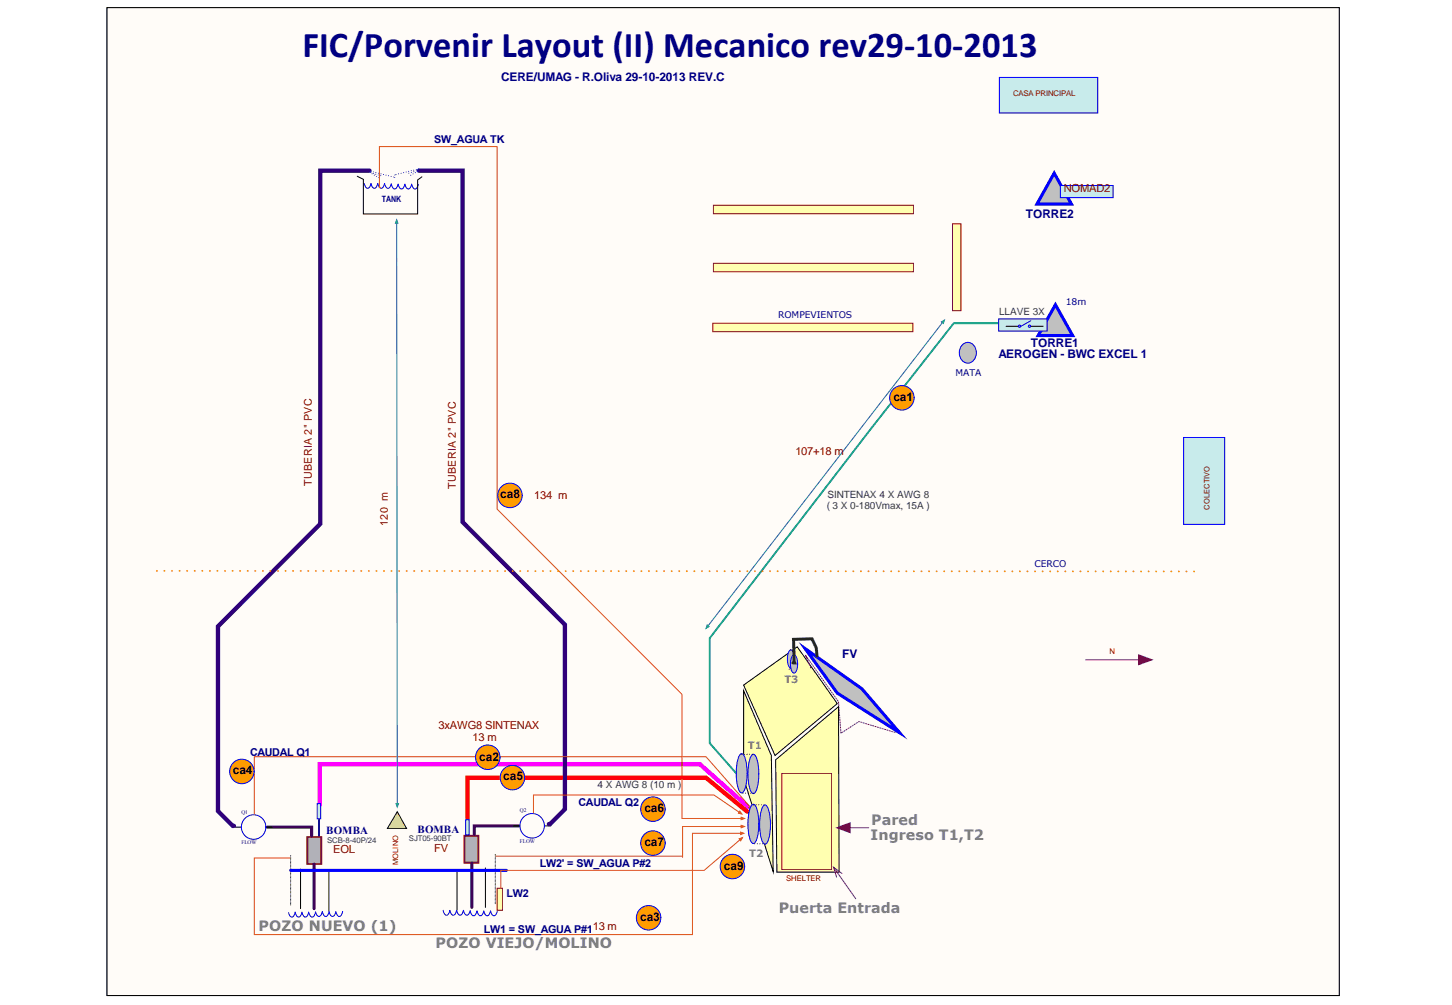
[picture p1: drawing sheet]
<svg xmlns="http://www.w3.org/2000/svg" width="289mm" height="200mm" viewBox="0 0 289 200" stroke-linecap="round" stroke-linejoin="round" font-family="sans-serif">
<path d="M21.3 1.5h245.2v196.6h-245.2z" fill="#fffcf8" stroke="#000" stroke-width=".2"/>
<path d="M63.6 160.2v-8.1h75.7l9.6 8.6" fill="none" stroke="#f0f" stroke-width=".86"/>
<path d="M148.7 161.6l-8.2-6.8h-47.5v8.1" fill="none" stroke="#f00" stroke-width=".86"/>
<path d="M148 136.4l10.6-7.7 8 11.3-12.4 10.4z" fill-rule="evenodd" fill="#ffffb0" stroke="#000" stroke-width=".2"/>
<g fill="#c0c0c0" stroke="#00f" stroke-width=".61">
<path d="M209.8 34.5l3.4 6.1h-6.9z"/>
<path d="M210 60.6l3.4 6.2h-6.8z"/>
</g>
<path d="M211 36.9h10.5v2.4h-10.5z" fill="#c8ebeb" stroke="#00f" stroke-width=".2"/>
<path d="M160.2 129.1l11.3 8 7.5 8.7-12.4-7.8z" fill-rule="evenodd" fill="#c0c0c0" stroke="#00f" stroke-width=".61"/>
<path d="M161.3 132.9l-1.1-2.6 6.6 9.4 .5 6.2 3.6-2.3 7.4 2.2" fill="none" stroke="#800080" stroke-width=".2" stroke-dasharray=".2 .2"/>
<path d="M199.6 64.3h-9.8l-16.7 21.3-31.9 41.4v20.9l5.4 6.2" fill="none" stroke="#00a36e" stroke-width=".37"/>
<path d="M204.6 64.6h3.4" fill="none" stroke="#000" stroke-width=".37"/>
<path d="M198.7 63.5h9.7v2.4h-9.7z" fill="#c8ebeb" stroke="#00f" stroke-width=".2"/>
<path d="M63.5 161.2v5.6" fill="none" stroke="#000080" stroke-width=".37"/>
<path d="M61.2 166.6h2.7v5.4h-2.7z" fill="#acb1a2" stroke="#800000" stroke-width=".37"/>
<path d="M46.8 164.6h1.2M52.9 164.6h1.3M57.8 170.3v9.8M59.8 173v7.8M65.4 173.5v7.8" fill="none" stroke="#000" stroke-width=".2"/>
<g fill="none" stroke="#00f" stroke-width=".2">
<path d="M58.7 181.5v.4a.58 .58 0 0 1-.4 .5 .58 .58 0 0 1-.6-.1l-.3-.7M60.1 181.5l-.1 .4a.58 .58 0 0 1-.3 .5 .58 .58 0 0 1-.6-.1l-.3-.7M61.4 181.5l-.1 .4a.57 .57 0 0 1-.3 .5 .57 .57 0 0 1-.6-.1l-.3-.7M62.8 181.5l-.1 .4a.58 .58 0 0 1-.3 .5 .58 .58 0 0 1-.6-.1l-.3-.7M64.1 181.4l-.1 .3a.58 .58 0 0 1-.3 .6 .58 .58 0 0 1-.6-.1l-.3-.7M65.5 181.4l-.1 .3a.58 .58 0 0 1-.3 .6 .58 .58 0 0 1-.6-.1l-.3-.7M66.8 181.4l-.1 .3a.58 .58 0 0 1-.3 .6 .58 .58 0 0 1-.6-.1l-.3-.7M68.2 181.4l-.1 .3a.58 .58 0 0 1-.3 .6 .58 .58 0 0 1-.6-.1l-.3-.7"/>
<circle cx="50.5" cy="164.6" r="2.44"/>
</g>
<path d="M53.2 164.6h8.8v1.7M62.5 172v8.8" fill="none" stroke="#400040" stroke-width=".61"/>
<path d="M187.8 63.8l-47.2 61.1" fill="none" stroke="#0075ad" stroke-width=".2"/>
<g fill="#0075ad" stroke="#0075ad" stroke-width=".2">
<path d="M140.7 124.4l.4 .3-.6 .4z"/>
<path d="M187.3 64.1l.6-.4-.2 .7z"/>
</g>
<path d="M92.4 166.3h2.8v5.4h-2.8z" fill="#acb1a2" stroke="#800000" stroke-width=".37"/>
<path d="M71.1 35.1l1.2 .6v6.9h10.8v-6.8l.9-.6M90.9 173.2v7.9M96.6 172.7v7.9M98.5 170v9.9M102.2 164.4h1.3M108.4 164.4h1.2" fill="none" stroke="#000" stroke-width=".2"/>
<g fill="none" stroke="#00f" stroke-width=".2">
<path d="M72.5 36.5a.93 .93 0 0 0 .7 1 1.07 1.07 0 0 0 .6-.9M73.8 36.5a.93 .93 0 0 0 .7 1 1.08 1.08 0 0 0 .6-.9M75.2 36.5a.93 .93 0 0 0 .7 1 1.07 1.07 0 0 0 .6-.9M76.5 36.5a.93 .93 0 0 0 .7 1 1.07 1.07 0 0 0 .6-.9M77.9 36.6a.94 .94 0 0 0 .7 1 1.08 1.08 0 0 0 .6-.9M79.2 36.6a.94 .94 0 0 0 .7 1 1.07 1.07 0 0 0 .6-.9M80.6 36.6a.94 .94 0 0 0 .7 1 1.07 1.07 0 0 0 .6-.9M81.9 36.6a.94 .94 0 0 0 .7 1 1.08 1.08 0 0 0 .6-.9M88.2 181.2a.94 .94 0 0 0 .7 1 1.07 1.07 0 0 0 .6-1M89.5 181.2a.94 .94 0 0 0 .7 1 1.08 1.08 0 0 0 .6-1M90.9 181.2a.94 .94 0 0 0 .7 1 1.07 1.07 0 0 0 .6-1M92.2 181.2a.94 .94 0 0 0 .7 1 1.07 1.07 0 0 0 .6-1"/>
<path d="M93.6 181.3a.93 .93 0 0 0 .7 1 1.07 1.07 0 0 0 .6-.9M94.9 181.3a.93 .93 0 0 0 .7 1 1.07 1.07 0 0 0 .6-.9M96.3 181.3a.93 .93 0 0 0 .7 1 1.07 1.07 0 0 0 .6-.9M97.6 181.3a.93 .93 0 0 0 .7 1 1.07 1.07 0 0 0 .6-.9"/>
<circle cx="105.9" cy="164.4" r="2.44"/>
</g>
<path d="M93.9 171.8v8.8M103.2 164.4h-8.8v1.7" fill="none" stroke="#400040" stroke-width=".61"/>
<path d="M75.7 37.3h-.2v-8.1h23.4v72.1l36.8 36.9v24.7h12.3M98.7 170.4h37.1" fill="none" stroke="#de4f16" stroke-width=".2"/>
<path d="M57.8 173.2h43" fill="none" stroke="#00f" stroke-width=".61"/>
<path d="M73.5 34h-9.8v70.3l-20.3 20.4v36.7l2.9 3h.3M83.3 34h8.8v69.9l20.3 20.4v36.8l-2.9 2.9h-.3" fill="none" stroke="#30007b" stroke-width=".86"/>
<path d="M73.8 34.3l2.4 .8M73.8 34.1l4.9 1.2h-.3M74 34.6l1.7 1M83.1 34.1l-1.7 1M83.3 33.8l-2.4 .8M83.3 33.6l-4.9 1.2h.3" fill="none" stroke="#00f" stroke-width=".2" stroke-dasharray="0 .5"/>
<path d="M147.5 162.7l.6 .2-.6 .2z" fill="#de4f16" stroke="#de4f16" stroke-width=".2"/>
<g fill="#c8ebeb" stroke="#00f" stroke-width=".2">
<path d="M92.7 163.1h.7v3.1h-.7z"/>
<path d="M63.1 160h.7v3h-.7z"/>
</g>
<path d="M106.2 161.8v-3.6h35.9l5.4 3.7M147.8 165.9h-10v20.1h-87.2v-15.2h7.1M148 164.5h-12.2v6.1M149.6 160.9l-9.1-10.3h-89.9v11.4" fill="none" stroke="#de4f16" stroke-width=".2"/>
<g fill="#de4f16" stroke="#de4f16" stroke-width=".2">
<path d="M147.2 161.4l.4 .6-.7-.2z"/>
<path d="M149.1 160.7l.3-.3 .3 .7z"/>
<path d="M147.5 164.3l.6 .2-.6 .2z"/>
<path d="M147.4 165.6l.6 .3-.6 .2z"/>
</g>
<path d="M78.9 43.9l.2 116.5" fill="none" stroke="#0075ad" stroke-width=".2"/>
<g fill="#0075ad" stroke="#0075ad" stroke-width=".2">
<path d="M78.8 160h.5l-.2 .6z"/>
<path d="M78.9 43.7l.3 .7h-.5z"/>
</g>
<path d="M235.5 87.1h8.2v17.3h-8.2z" fill="#c8ebeb" stroke="#00f" stroke-width=".2"/>
<path d="M216 131.3h12.5" fill="none" stroke="#7d0089" stroke-width=".2"/>
<path d="M226.6 130.3l2.7 1-2.7 1z" fill="#7d0089" stroke="#7d0089" stroke-width=".2"/>
<path d="M198.9 15.4h19.5v7.1h-19.5z" fill="#c8ebeb" stroke="#00f" stroke-width=".2"/>
<path d="M79.1 161.6l1.8 3.3h-3.8z" fill="#e7ec73" stroke="#080d02" stroke-width=".2"/>
<g fill="#ffffb0" stroke="#800000" stroke-width=".2">
<path d="M189.5 44.5h1.7v17.3h-1.7z"/>
<path d="M141.8 64.3h39.8v1.7h-39.8z"/>
<path d="M142 52.4h39.8v1.7h-39.8z"/>
<path d="M142 40.9h39.8v1.6h-39.8z"/>
</g>
<path d="M191.4 68.7a1.6 1.6 0 0 1 1.7-.5 1.6 1.6 0 0 1 1.1 1.5 1.9 1.9 0 0 1-2.1 2.5 2.26 2.26 0 0 1-.7-3.5z" fill="#c0c0c0" stroke="#00f" stroke-width=".2"/>
<path d="M237.6 113.7l-207.7-.1" fill="none" stroke="#fd8300" stroke-width=".37" stroke-dasharray="0 1.5"/>
<path d="M200.2 64.9h2.5M205.1 64.9h2.5" fill="none" stroke="#000" stroke-width=".2"/>
<g fill="none" stroke="#00f" stroke-width=".2">
<path d="M205.1 63.8l-2 1.1"/>
<circle cx="202.9" cy="64.9" r=".22"/>
<circle cx="204.8" cy="64.9" r=".22"/>
</g>
<g fill="#ff9c00" stroke="#00f" stroke-width=".2">
<circle cx="48.1" cy="153.5" r="2.43"/>
<circle cx="129.1" cy="182.7" r="2.43"/>
<circle cx="97.1" cy="150.7" r="2.44"/>
<circle cx="179.5" cy="79.2" r="2.43"/>
<circle cx="101.5" cy="98.6" r="2.44"/>
<circle cx="129.9" cy="161" r="2.44"/>
<circle cx="129.9" cy="167.8" r="2.44"/>
<circle cx="102" cy="154.8" r="2.44"/>
</g>
<path d="M98.9 176.8h1.1v4.4h-1.1z" fill="#ffffb0" stroke="#800000" stroke-width=".2"/>
<circle cx="145.7" cy="172.5" r="2.43" fill="#ff9c00" stroke="#00f" stroke-width=".2"/>
<g fill="#ffffb0" stroke="#000" stroke-width=".2">
<path d="M154.3 151.2l12.5-10.5 .2 32.9h-12.4z" fill-rule="evenodd"/>
<path d="M148 137.5l5.5 12.9 .4 23.1-5.9-18.6z" fill-rule="evenodd"/>
</g>
<g fill="#c0c0c0" stroke="#00f" stroke-width=".2">
<path d="M152 160.3l.2-.1a1.64 1.64 0 0 1 .9 1.5 10.9 10.9 0 0 1-.4 5.9l-.5 .4a1.64 1.64 0 0 1-.8-1.4 10.9 10.9 0 0 1 .4-6z"/>
<path d="M149.7 160.2l.2-.1a1.64 1.64 0 0 1 .9 1.4 10.8 10.8 0 0 1-.4 6l-.5 .4a1.64 1.64 0 0 1-.8-1.5 10.8 10.8 0 0 1 .3-5.9z"/>
</g>
<path d="M149.9 160.2h2.4v-.1M152.3 167.9h-2.5" fill="none" stroke="#000" stroke-width=".2" stroke-dasharray="0 .5"/>
<path d="M147.6 166.8l-7.5 6.4h-40.4v3.6" fill="none" stroke="#de4f16" stroke-width=".2"/>
<path d="M147.1 167l.6-.3-.3 .6z" fill="#de4f16" stroke="#de4f16" stroke-width=".2"/>
<g fill="#c0c0c0" stroke="#00f" stroke-width=".2">
<path d="M149.7 150.2l.2-.1a1.64 1.64 0 0 1 .9 1.5 10.8 10.8 0 0 1-.4 6l-.5 .4a1.64 1.64 0 0 1-.8-1.5 10.8 10.8 0 0 1 .3-6z"/>
<path d="M147.3 150.1l.3-.1a1.64 1.64 0 0 1 .8 1.5 10.8 10.8 0 0 1-.3 5.9l-.5 .4a1.64 1.64 0 0 1-.9-1.4 10.8 10.8 0 0 1 .4-6z"/>
</g>
<path d="M147.6 150.1h2.3v-.1M149.9 157.9h-2.4" fill="none" stroke="#000" stroke-width=".2" stroke-dasharray="0 .5"/>
<path d="M157.2 129.4l.2-.1a2.21 2.21 0 0 1 .7 2.4 1.26 1.26 0 0 1-.7 1.3 2.21 2.21 0 0 1-.7-2.4z" fill="#c0c0c0" stroke="#00f" stroke-width=".2"/>
<path d="M157.3 129.3l.8 .8-.2-.1M157.9 133.8l-.9-.6" fill="none" stroke="#000" stroke-width=".2" stroke-dasharray="0 .5"/>
<path d="M157.8 130.4l.2-.1a2.21 2.21 0 0 1 .7 2.4 1.26 1.26 0 0 1-.7 1.3 2.21 2.21 0 0 1-.7-2.4z" fill="#c0c0c0" stroke="#00f" stroke-width=".2"/>
<path d="M162.6 130.6l-.2-1.6-.8-1.9-3.7 .2 .1 4.3 .1 .3h-.3" fill="none" stroke="#164f3b" stroke-width=".61"/>
<path d="M167.2 164.7h5.7" fill="none" stroke="#7d0089" stroke-width=".2"/>
<path d="M166.5 164.7l2.7-.9v1.9z" fill="#7d0089" stroke="#7d0089" stroke-width=".2"/>
<path d="M155.6 153.9h9.9v19.2h-9.9z" fill="#ffffb0" stroke="#800000" stroke-width=".2"/>
<path d="M165.9 172.6l4.4 6.3M167.5 173.8l-1.6-1.2 .6 2" fill="none" stroke="#7d0089" stroke-width=".2"/>
<text font-size="7.3" fill="#000080" x="60.2" y="11.4">FIC/Porvenir Layout (II) Mecanico rev29-10-2013</text>
<g font-size="2.9" fill="#808080">
<text x="173.2" y="167.1">Ingreso T1,T2</text>
<text x="173.3" y="164.3">Pared</text>
<text x="51.5" y="185.3">POZO NUEVO (1)</text>
<text x="155" y="181.7">Puerta Entrada</text>
<text x="86.7" y="188.7">POZO VIEJO/MOLINO</text>
</g>
<g font-size="2.4" fill="#000080">
<text x="99.7" y="16.2">CERE/UMAG - R.Oliva 29-10-2013 REV.C</text>
<text x="204.1" y="43.3">TORRE2</text>
<text x="198.7" y="71.3">AEROGEN - BWC EXCEL 1</text>
<text x="205.1" y="69">TORRE1</text>
<text x="167.6" y="131">FV</text>
</g>
<g font-size="2.4">
<text x="177.8" y="79.8">ca1</text>
<text x="99.5" y="99.2">ca8</text>
<text x="46.3" y="154.1">ca4</text>
<text x="95.4" y="151.5">ca2</text>
<text x="100.1" y="155.3">ca5</text>
<text x="128.2" y="161.6">ca6</text>
<text x="128.2" y="168.4">ca7</text>
<text x="144" y="173.2">ca9</text>
<text x="127.4" y="183.2">ca3</text>
</g>
<g font-size="2.2" fill="#000080">
<text x="86.4" y="28.5">SW_AGUA TK</text>
<text x="49.7" y="150.4">CAUDAL Q1</text>
<text x="115.1" y="160.4">CAUDAL Q2</text>
<text x="64.9" y="166.1">BOMBA</text>
<text x="83.1" y="165.8">BOMBA</text>
<text x="107.4" y="172.6">LW2' = SW_AGUA P#2</text>
<text x="100.8" y="178.5">LW2</text>
<text x="96.3" y="185.7">LW1 = SW_AGUA P#113 m</text>
</g>
<g font-size="2.2" fill="#800000">
<text x="211.7" y="38.3">NOMAD2</text>
<text x="158.3" y="90.5">107+18 m</text>
<text x="106.3" y="99.3">134 m</text>
<text x="87.3" y="145.1">3xAWG8 SINTENAX</text>
<text x="94" y="147.5">13 m</text>
<text x="66.3" y="169.7">EOL</text>
<text x="86.4" y="169.6">FV</text>
</g>
<g font-size="2.1" fill="#800000">
<text x="62" y="96.7" transform="rotate(-90 62 96.7)">TUBERIA 2&quot; PVC</text>
<text x="90.7" y="97.3" transform="rotate(-90 90.7 97.3)">TUBERIA 2&quot; PVC</text>
<text x="77.2" y="104.6" transform="rotate(-90 77.2 104.6)">120 m</text>
</g>
<g font-size="2" fill="#323543">
<text x="198.8" y="62.7">LLAVE 3X</text>
<text x="164.5" y="101.3">( 3 X 0-180Vmax, 15A )</text>
<text x="164.7" y="99.1">SINTENAX 4 X AWG 8</text>
<text x="118.9" y="156.8">4 X AWG 8 (10 m )</text>
</g>
<g font-size="2" fill="#808080">
<text x="156.1" y="136">T3</text>
<text x="148.8" y="149.1">T1</text>
<text x="149.1" y="170.5">T2</text>
</g>
<g font-size="1.8" fill="#000080">
<text x="154.8" y="63.4">ROMPEVIENTOS</text>
<text x="212.1" y="60.7">18m</text>
<text x="190.1" y="74.8">MATA</text>
<text x="205.8" y="112.9">CERCO</text>
</g>
<text font-size="1.7" fill="#000080" x="76" y="40.1">TANK</text>
<g font-size="1.5" fill="#800000">
<text x="201.6" y="19.1">CASA PRINCIPAL</text>
<text x="240.7" y="101.4" transform="rotate(-90 240.7 101.4)">COLECTIVO</text>
<text x="220.8" y="130.2">N</text>
<text x="79.2" y="172.2" transform="rotate(-90 79.2 172.2)">MOLINO</text>
<text x="156.4" y="175.3">SHELTER</text>
</g>
<g font-size="1.5" fill="#323543">
<text x="65.1" y="167.7">SCB-8-40P/24</text>
<text x="81.4" y="167.5">SJT05-90BT</text>
</g>
<g font-size="1.1" fill="#000080">
<text x="48" y="161.9">Q1</text>
<text x="103.5" y="161.7">Q2</text>
<text x="103.5" y="167.8">FLOW</text>
<text x="48" y="168.1">FLOW</text>
</g>
</svg>
